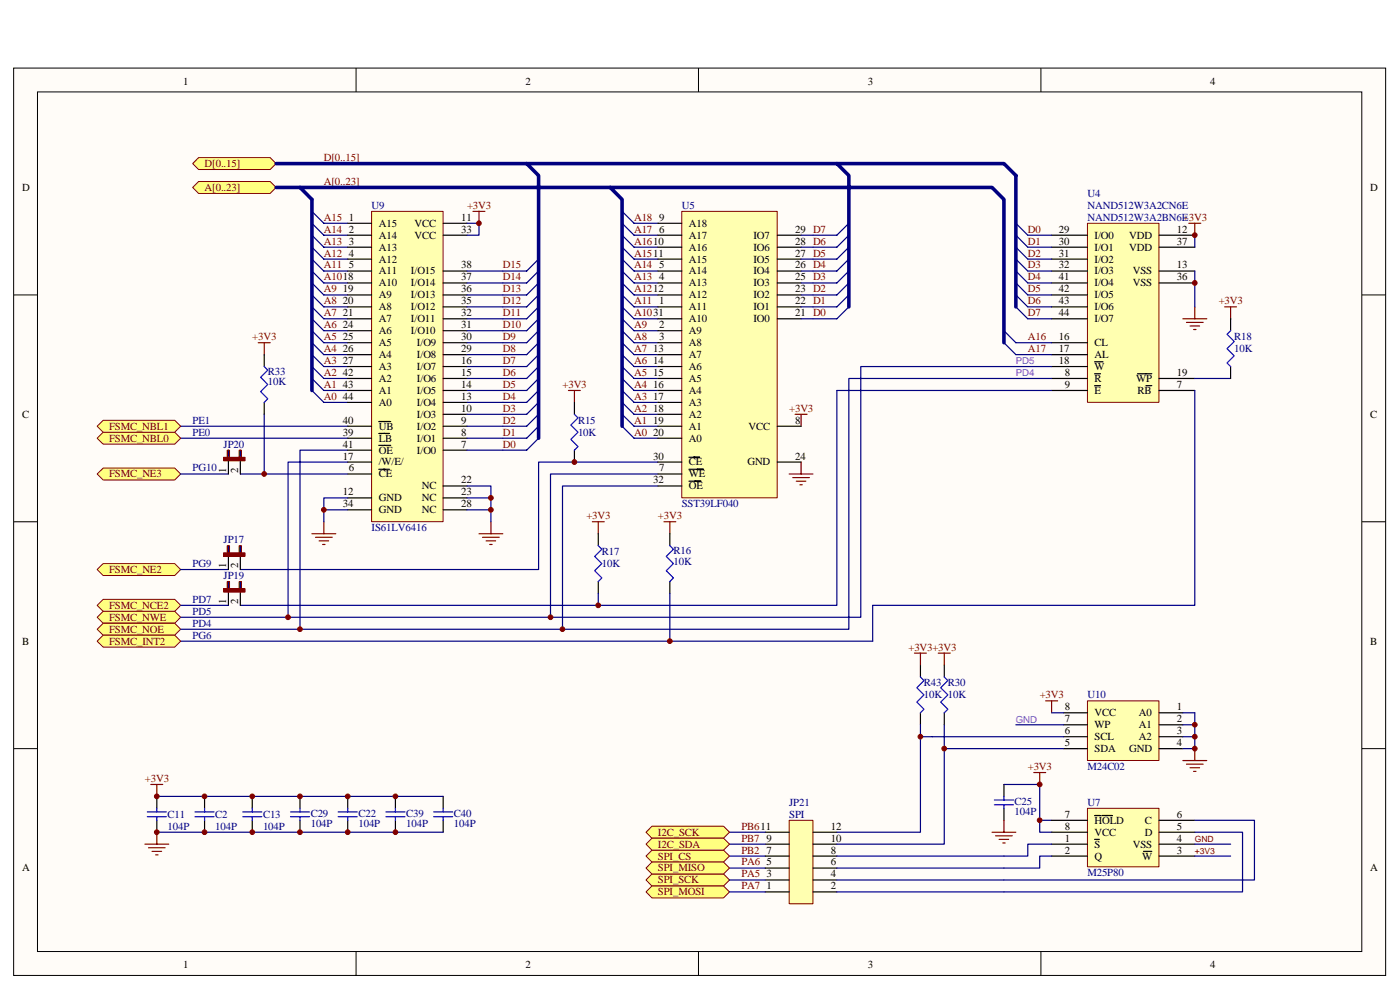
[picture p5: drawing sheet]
<svg xmlns="http://www.w3.org/2000/svg" width="420mm" height="297mm" viewBox="0 0 420 297" stroke-linecap="round" stroke-linejoin="round" font-family="sans-serif">
<path d="M4.1 20.4h411.8v272.3h-411.8z" fill="#fffcf8"/>
<g fill="none" stroke="#000" stroke-width=".3">
<path d="M4.1 20.4h411.8v272.3h-411.8zM11.2 27.6h397.5v257.9h-397.5zM106.9 20.4v7.2M209.6 20.4v7.2M312.4 20.4v7.2M4.1 88.5h7.1M408.7 88.5h7.2M4.1 156.5h7.1M408.7 156.5h7.2M4.1 224.6h7.1M408.7 224.6h7.2M106.9 285.5v7.2"/>
<path d="M209.6 285.5v7.2M312.4 285.5v7.2"/>
</g>
<g fill="none" stroke="#000080" stroke-width=".36">
<path d="M93.6 63.4l3.6 3.6h7.2M93.6 67l3.6 3.6h7.2M93.6 70.6l3.6 3.6h7.2M93.6 74.2l3.6 3.5h7.2M93.6 77.7l3.6 3.6h7.2M186.7 63.4l3.6 3.6h7.2M186.7 67l3.6 3.6h7.2M186.7 70.6l3.6 3.6h7.2M186.7 74.2l3.6 3.5h7.2M186.7 77.7l3.6 3.6h7.2M254.8 67l-3.6 3.6h-7.2M254.8 70.6l-3.6 3.6h-7.2"/>
<path d="M254.8 74.2l-3.6 3.5h-7.2M254.8 77.7l-3.6 3.6h-7.2M93.6 81.3l3.6 3.6h7.2M93.6 84.9l3.6 3.6h7.2M93.6 88.5l3.6 3.6h7.2M93.6 92.1l3.6 3.6h7.2M93.6 95.7l3.6 3.5h7.2M93.6 99.2l3.6 3.6h7.2M186.7 81.3l3.6 3.6h7.2M186.7 84.9l3.6 3.6h7.2M186.7 88.5l3.6 3.6h7.2M186.7 92.1l3.6 3.6h7.2"/>
<path d="M186.7 95.7l3.6 3.5h7.2M186.7 99.2l3.6 3.6h7.2M254.8 81.3l-3.6 3.6h-7.2M254.8 84.9l-3.6 3.6h-7.2M254.8 88.5l-3.6 3.6h-7.2M254.8 92.1l-3.6 3.6h-7.2M93.6 102.8l3.6 3.6h7.2M93.6 106.4l3.6 3.6h7.2M93.6 110l3.6 3.6h7.2M93.6 113.6l3.6 3.6h7.2M93.6 117.2l3.6 3.5h7.2M186.7 102.8l3.6 3.6h7.2"/>
<path d="M186.7 106.4l3.6 3.6h7.2M186.7 110l3.6 3.6h7.2M186.7 113.6l3.6 3.6h7.2M186.7 117.2l3.6 3.5h7.2M186.7 120.7l3.6 3.6h7.2M186.7 124.3l3.6 3.6h7.2M186.7 127.9l3.6 3.6h7.2"/>
</g>
<path d="M45.3 235.4h3.6M47.1 235.4v3.6" fill="none" stroke="#800000" stroke-width=".36"/>
<g fill="#ffff80" stroke="#800000" stroke-width=".3">
<path d="M57.8 56.2l1.8-1.7h21.5l1.8 1.7-1.8 1.8h-21.5z" fill-rule="evenodd"/>
<path d="M59.6 47.3h21.5l1.8 1.8-1.8 1.8h-21.5l-1.8-1.8z" fill-rule="evenodd"/>
</g>
<g fill="none" stroke="#000080" stroke-width=".36">
<path d="M161.6 77.7l-3.5 3.6h-7.2M161.6 81.3l-3.5 3.6h-7.2M161.6 84.9l-3.5 3.6h-7.2M161.6 88.5l-3.5 3.6h-7.2M161.6 92.1l-3.5 3.6h-7.2M161.6 95.7l-3.5 3.5h-7.2M161.6 99.2l-3.5 3.6h-7.2M161.6 102.8l-3.5 3.6h-7.2M161.6 106.4l-3.5 3.6h-7.2M161.6 110l-3.5 3.6h-7.2M161.6 113.6l-3.5 3.6h-7.2M161.6 117.2l-3.5 3.5h-7.2"/>
<path d="M161.6 120.7l-3.5 3.6h-7.2M161.6 124.3l-3.5 3.6h-7.2M161.6 127.9l-3.5 3.6h-7.2M161.6 131.5l-3.5 3.6h-7.2"/>
</g>
<path d="M93.6 59.8v57.4" fill="none" stroke="#000080" stroke-width="1.1"/>
<path d="M326.4 67h21.4v53.7h-21.4z" fill="#ffffb0"/>
<path d="M326.4 67h21.4v53.7h-21.4z" fill="none" stroke="#800000" stroke-width=".3"/>
<g fill="none" stroke="#000" stroke-width=".36">
<path d="M315.6 70.6h10.8M315.6 74.2h10.8M315.6 77.7h10.8M347.8 70.6h10.8M347.8 74.2h10.8M315.6 81.3h10.8M315.6 84.9h10.8M315.6 88.5h10.8M315.6 92.1h10.8M315.6 95.7h10.8M347.8 81.3h10.8M347.8 84.9h10.8"/>
<path d="M315.6 117.2h10.8M315.6 113.6h10.8M315.6 102.8h10.8M315.6 106.4h10.8M315.6 110h10.8M328.5 115.7h1.8M328.5 112.1h1.8M328.5 108.5h2.5M341.4 112.1h4.3M343.9 115.7h1.8M347.8 117.2h10.8M347.8 113.6h10.8"/>
</g>
<path d="M304.9 67l3.6 3.6h7.1M304.9 70.6l3.6 3.6h7.1M304.9 74.2l3.6 3.5h7.1M304.9 77.7l3.6 3.6h7.1M301.3 99.2l3.6 3.6h10.7M304.9 81.3l3.6 3.6h7.1M304.9 84.9l3.6 3.6h7.1M304.9 88.5l3.6 3.6h7.1M304.9 92.1l3.6 3.6h7.1M301.3 102.8l3.6 3.6" fill="none" stroke="#000080" stroke-width=".36"/>
<path d="M356.8 67h3.6M358.6 67v3.6M355 95.7h7.2M356.1 96.7h5M357.2 97.8h2.8M358.2 98.9h.7M358.6 92.1v3.6" fill="none" stroke="#800000" stroke-width=".36"/>
<g fill="#ffff80" stroke="#800000" stroke-width=".3">
<path d="M29.2 142.2l1.8-1.8h21.4l1.8 1.8-1.8 1.8h-21.4z" fill-rule="evenodd"/>
<path d="M29.2 170.9l1.8-1.8h21.4l1.8 1.8-1.8 1.8h-21.4z" fill-rule="evenodd"/>
<path d="M29.2 181.6l1.8-1.8h21.4l1.8 1.8-1.8 1.8h-21.4z" fill-rule="evenodd"/>
<path d="M29.2 185.2l1.8-1.8h21.4l1.8 1.8-1.8 1.8h-21.4z" fill-rule="evenodd"/>
<path d="M31 187h21.4l1.8 1.8-1.8 1.8h-21.4l-1.8-1.8z" fill-rule="evenodd"/>
</g>
<g fill="none" stroke="#000080" stroke-width=".36">
<path d="M358.6 70.6v3.6M358.6 81.3v10.8M251.2 117.2h64.4M304.9 106.4h10.7M315.6 110h-57.3v75.2h-204.1M315.6 113.6h-60.8v75.2h-200.6M358.6 117.2v64.4h-96.7M358.6 113.6h10.7M54.2 127.9h50.2M54.2 131.5h50.2M104.4 135.1h-14.4v53.7M104.4 138.6h-17.9v46.6"/>
<path d="M197.5 138.6h-35.9v32.3h-89.5M54.2 142.2h14.3M72.1 142.2h32.3M197.5 145.8h-28.7v43M197.5 142.2h-32.3v43M54.2 170.9h14.3M54.2 192.4h207.7M47.1 239h85.9"/>
</g>
<g fill="none" stroke="#000" stroke-width=".36">
<path d="M47.1 239v3.5M61.4 239v3.5M75.7 239v3.5M90 239v3.5M104.4 239v3.5M118.7 239v3.5M133 239v3.5M47.1 246.1v3.6M61.4 246.1v3.6M75.7 246.1v3.6M90 246.1v3.6M104.4 246.1v3.6"/>
<path d="M118.7 246.1v3.6M133 246.1v3.6"/>
</g>
<g fill="none" stroke="#00f" stroke-width=".36">
<path d="M44.2 243.6h5.7M44.2 245h5.7M47.1 242.5v1.1M47.1 245v1.1M58.5 243.6h5.8M58.5 245h5.8M61.4 242.5v1.1M61.4 245v1.1M72.8 243.6h5.8M72.8 245h5.8M75.7 242.5v1.1M75.7 245v1.1"/>
<path d="M87.2 243.6h5.7M87.2 245h5.7M90 242.5v1.1M90 245v1.1M101.5 243.6h5.7M101.5 245h5.7M104.4 242.5v1.1M104.4 245v1.1M115.8 243.6h5.7M115.8 245h5.7M118.7 242.5v1.1M118.7 245v1.1"/>
<path d="M130.1 243.6h5.8M130.1 245h5.8M133 242.5v1.1M133 245v1.1"/>
</g>
<g fill="none" stroke="#800000" stroke-width=".36">
<path d="M367.5 92.1h3.6M369.3 92.1v3.6M77.5 102.8h3.6M79.3 102.8v3.6M170.6 117.2h3.6M172.4 117.2v3.5M238.6 124.3h3.6M240.4 124.3v3.6M240.4 138.6v3.6M177.8 156.5h3.5M179.5 156.5v3.6M199.3 156.5h3.5"/>
<path d="M201 156.5v3.6M236.8 142.2h7.2M237.9 143.3h5M239 144.4h2.9M240.1 145.5h.7M43.5 253.3h7.1M44.6 254.4h5M45.6 255.4h2.9M46.7 256.5h.7M47.1 249.7v3.6"/>
</g>
<g fill="#ffff80" stroke="#800000" stroke-width=".3">
<path d="M31 129.7h21.4l1.8 1.8-1.8 1.8h-21.4l-1.8-1.8z" fill-rule="evenodd"/>
<path d="M29.2 127.9l1.8-1.8h21.4l1.8 1.8-1.8 1.8h-21.4z" fill-rule="evenodd"/>
<path d="M31 190.6h21.4l1.8 1.8-1.8 1.8h-21.4l-1.8-1.8z" fill-rule="evenodd"/>
</g>
<path d="M111.5 63.4h21.5v93.1h-21.5z" fill="#ffffb0"/>
<path d="M111.5 63.4h21.5v93.1h-21.5z" fill="none" stroke="#800000" stroke-width=".3"/>
<g fill="none" stroke="#000" stroke-width=".36">
<path d="M104.4 67h7.1M104.4 70.6h7.1M104.4 74.2h7.1M104.4 77.7h7.1M133 67h7.2M133 70.6h7.2M104.4 81.3h7.1M104.4 84.9h7.1M104.4 88.5h7.1M104.4 92.1h7.1M104.4 95.7h7.1M104.4 99.2h7.1"/>
<path d="M133 81.3h7.2M133 84.9h7.2M133 88.5h7.2M133 92.1h7.2M133 95.7h7.2M133 99.2h7.2M104.4 117.2h7.1M104.4 113.6h7.1M104.4 110h7.1M104.4 102.8h7.1M104.4 106.4h7.1M133 117.2h7.2"/>
<path d="M133 113.6h7.2M133 110h7.2M133 102.8h7.2M133 106.4h7.2M104.4 135.1h7.1M104.4 131.5h7.1M104.4 127.9h7.1M104.4 120.7h7.1M104.4 138.6h7.1M113.7 130h3.2M113.7 126.5h3.6M113.7 133.6h3.6"/>
<path d="M133 135.1h7.2M133 131.5h7.2M133 127.9h7.2M133 124.3h7.2M133 120.7h7.2M104.4 142.2h7.1M104.4 149.4h7.1M104.4 153h7.1M113.7 140.8h3.2M133 149.4h7.2M133 145.8h7.2M133 153h7.2"/>
</g>
<g fill="none" stroke="#000080" stroke-width=".36">
<path d="M140.2 99.2h10.7M140.2 95.7h10.7M140.2 92.1h10.7M140.2 88.5h10.7M140.2 84.9h10.7M140.2 81.3h10.7M140.2 117.2h10.7M140.2 113.6h10.7M140.2 110h10.7M140.2 106.4h10.7M140.2 102.8h10.7M79.3 124.3v17.9"/>
<path d="M140.2 135.1h10.7M140.2 131.5h10.7M140.2 127.9h10.7M140.2 124.3h10.7M140.2 120.7h10.7M97.2 153h7.2"/>
</g>
<path d="M142 63.4h3.5M143.8 63.4v3.6M97.2 156.5v3.6M93.6 160.1h7.2M94.7 161.2h5M95.8 162.3h2.8M96.8 163.4h.7" fill="none" stroke="#800000" stroke-width=".36"/>
<path d="M204.6 63.4h28.6v86h-28.6z" fill="#ffffb0"/>
<path d="M204.6 63.4h28.6v86h-28.6z" fill="none" stroke="#800000" stroke-width=".3"/>
<g fill="none" stroke="#000" stroke-width=".36">
<path d="M197.5 70.6h7.1M197.5 67h7.1M197.5 74.2h7.1M197.5 77.7h7.1M233.3 70.6h7.1M233.3 74.2h7.1M233.3 77.7h7.1M197.5 92.1h7.1M197.5 99.2h7.1M197.5 84.9h7.1M197.5 81.3h7.1M197.5 88.5h7.1"/>
<path d="M197.5 95.7h7.1M233.3 92.1h7.1M233.3 84.9h7.1M233.3 81.3h7.1M233.3 88.5h7.1M233.3 95.7h7.1M369.3 95.7v3.5M79.3 106.4v3.6M197.5 102.8h7.1M197.5 106.4h7.1M197.5 110h7.1M197.5 113.6h7.1"/>
<path d="M197.5 117.2h7.1M369.3 110v3.6M79.3 120.7v3.6M172.4 120.7v3.6M172.4 135.1v3.5M197.5 127.9h7.1M197.5 120.7h7.1M197.5 124.3h7.1M197.5 131.5h7.1M197.5 138.6h7.1M206.8 137.2h3.2M233.3 127.9h7.1"/>
<path d="M233.3 138.6h7.1M197.5 142.2h7.1M197.5 145.8h7.1M206.8 140.8h4.3M206.8 144.4h3.5M68.5 163.7v7.2M72.1 163.7v7.2M179.5 160.1v3.6M179.5 174.5v3.6M201 160.1v3.6M201 174.5v3.6"/>
</g>
<path d="M240.4 77.7h3.6M240.4 74.2h3.6M240.4 70.6h3.6M240.4 95.7h3.6M240.4 92.1h3.6M240.4 88.5h3.6M240.4 84.9h3.6M240.4 81.3h3.6M251.2 117.2v64.4h-179.1M47.1 249.7h85.9" fill="none" stroke="#000080" stroke-width=".36"/>
<path d="M369.3 99.2l-1.1 1.1 2.2 2.2-2.2 2.1 2.2 2.2-2.2 2.1 1.1 1.1M79.3 110l1.1 1.1-2.2 2.1 2.2 2.2-2.2 2.1 2.2 2.2-1.1 1M172.4 124.3l1.1 1.1-2.2 2.1 2.2 2.2-2.2 2.1 2.2 2.2-1.1 1.1M179.5 163.7l1.1 1.1-2.1 2.1 2.1 2.2-2.1 2.1 2.1 2.2-1.1 1.1M201 163.7l1.1 1.1-2.1 2.1 2.1 2.2-2.1 2.1 2.1 2.2-1.1 1.1" fill="none" stroke="#00f" stroke-width=".36"/>
<path d="M67.1 165.9h6.4v1h-6.4z" fill="#800000"/>
<path d="M67.1 165.9h6.4v1h-6.4z" fill="none" stroke="#800000" stroke-width=".3"/>
<path d="M68.2 163.7h.7v2.1h-.7z" fill="#000080"/>
<path d="M68.2 163.7h.7v2.1h-.7z" fill="none" stroke="#800000" stroke-width=".3"/>
<path d="M71.8 163.7h.7v2.1h-.7z" fill="#000080"/>
<path d="M71.8 163.7h.7v2.1h-.7z" fill="none" stroke="#800000" stroke-width=".3"/>
<path d="M68.5 135.1v7.1M72.1 135.1v7.1" fill="none" stroke="#000" stroke-width=".36"/>
<path d="M67.1 137.2h6.4v1.1h-6.4z" fill="#800000"/>
<path d="M67.1 137.2h6.4v1.1h-6.4z" fill="none" stroke="#800000" stroke-width=".3"/>
<path d="M68.2 135.1h.7v2.1h-.7z" fill="#000080"/>
<path d="M68.2 135.1h.7v2.1h-.7z" fill="none" stroke="#800000" stroke-width=".3"/>
<path d="M71.8 135.1h.7v2.1h-.7z" fill="#000080"/>
<path d="M71.8 135.1h.7v2.1h-.7z" fill="none" stroke="#800000" stroke-width=".3"/>
<path d="M179.5 178.1v3.5" fill="none" stroke="#000080" stroke-width=".36"/>
<path d="M68.5 174.5v7.1M72.1 174.5v7.1" fill="none" stroke="#000" stroke-width=".36"/>
<path d="M67.1 176.6h6.4v1.1h-6.4z" fill="#800000"/>
<path d="M67.1 176.6h6.4v1.1h-6.4z" fill="none" stroke="#800000" stroke-width=".3"/>
<path d="M68.2 174.5h.7v2.1h-.7z" fill="#000080"/>
<path d="M68.2 174.5h.7v2.1h-.7z" fill="none" stroke="#800000" stroke-width=".3"/>
<path d="M71.8 174.5h.7v2.1h-.7z" fill="#000080"/>
<path d="M71.8 174.5h.7v2.1h-.7z" fill="none" stroke="#800000" stroke-width=".3"/>
<path d="M140.2 145.8h7.1v7.2h-7.1M140.2 149.4h7.1M54.2 181.6h14.3M315.6 246.1h-3.6v3.6h3.6" fill="none" stroke="#000080" stroke-width=".36"/>
<path d="M147.3 156.5v3.6M143.8 160.1h7.1M144.8 161.2h5M145.9 162.3h2.8M147 163.4h.7M310.2 231.8h3.6M312 231.8v3.6M297.7 249.7h7.2M298.8 250.8h5M299.9 251.8h2.8M300.9 252.9h.8M301.3 246.1v3.6" fill="none" stroke="#800000" stroke-width=".36"/>
<path d="M301.3 235.4v3.6M301.3 242.5v3.6" fill="none" stroke="#000" stroke-width=".36"/>
<path d="M301.3 239v1M298.4 240h5.8M298.4 241.5h5.8M301.3 241.5v1" fill="none" stroke="#00f" stroke-width=".36"/>
<path d="M326.4 242.5h21.4v17.6h-21.4z" fill="#ffffb0"/>
<path d="M326.4 242.5h21.4v17.6h-21.4z" fill="none" stroke="#800000" stroke-width=".3"/>
<path d="M315.6 246.1h10.8M315.6 249.7h10.8M315.6 253.3h10.8M315.6 256.9h10.8M328.5 244.7h1.8M328.5 251.8h1.4M330.7 244.7h3.2M343.2 255.4h2.5M347.8 246.1h10.8M347.8 249.7h10.8M347.8 253.3h10.8M347.8 256.9h10.8" fill="none" stroke="#000" stroke-width=".36"/>
<path d="M312 235.4v10.7M218.9 256.9h10.8M218.9 260.5h10.8" fill="none" stroke="#000080" stroke-width=".36"/>
<g fill="#ffff80" stroke="#800000" stroke-width=".3">
<path d="M193.9 256.9l1.8-1.8h21.4l1.8 1.8-1.8 1.8h-21.4z" fill-rule="evenodd"/>
<path d="M195.7 262.2h21.4l1.8 1.8-1.8 1.8h-21.4l-1.8-1.8z" fill-rule="evenodd"/>
<path d="M195.7 258.7h21.4l1.8 1.8-1.8 1.7h-21.4l-1.8-1.7z" fill-rule="evenodd"/>
<path d="M195.7 265.8h21.4l1.8 1.8-1.8 1.8h-21.4l-1.8-1.8z" fill-rule="evenodd"/>
</g>
<path d="M358.6 249.7h14.3v17.9h-71.6M358.6 246.1h17.9v17.9h-75.2" fill="none" stroke="#000080" stroke-width=".36"/>
<path d="M236.9 246.1h7.1v25.1h-7.1z" fill="#ffffb0"/>
<path d="M236.8 246.1h7.2v25.1h-7.2z" fill="none" stroke="#800000" stroke-width=".3"/>
<path d="M229.7 256.9h7.1M229.7 253.3h7.1M229.7 249.7h7.1M244 256.9h7.2M244 253.3h7.2M244 249.7h7.2M229.7 267.6h7.1M229.7 264h7.1M229.7 260.5h7.1M244 267.6h7.2M244 264h7.2M244 260.5h7.2" fill="none" stroke="#000" stroke-width=".36"/>
<path d="M301.3 235.4h10.7M315.6 256.9h-3.6v3.6h-10.7M315.6 253.3h-7.1v3.6h-7.2M358.6 253.3h10.7M358.6 256.9h10.7M218.9 267.6h10.8M218.9 264h10.8" fill="none" stroke="#000080" stroke-width=".36"/>
<path d="M326.4 210.3h21.4v17.9h-21.4z" fill="#ffffb0"/>
<path d="M326.4 210.3h21.4v17.9h-21.4z" fill="none" stroke="#800000" stroke-width=".3"/>
<path d="M276.2 199.5v3.6M283.4 199.5v3.6M276.2 213.9v3.6M283.4 213.9v3.6M319.2 213.9h7.2M319.2 217.5h7.2M347.8 213.9h7.2M347.8 217.5h7.2M319.2 221h7.2M319.2 224.6h7.2M347.8 221h7.2M347.8 224.6h7.2" fill="none" stroke="#000" stroke-width=".36"/>
<path d="M276.2 217.5v3.5M283.4 217.5v7.1M358.6 213.9v10.7M283.4 224.6v28.7h-32.2M283.4 224.6h35.8M319.2 221h-43v28.7h-25M218.9 249.7h10.8M218.9 253.3h10.8M251.2 256.9h50.1M251.2 267.6h50.1M251.2 264h50.1M251.2 260.5h50.1" fill="none" stroke="#000080" stroke-width=".36"/>
<path d="M274.4 196h3.6M276.2 196v3.5M281.6 196h3.6M283.4 196v3.5M313.8 210.3h3.6M315.6 210.3v3.6M355 228.2h7.2M356.1 229.3h5M357.2 230.4h2.8M358.2 231.4h.7M358.6 224.6v3.6" fill="none" stroke="#800000" stroke-width=".36"/>
<path d="M276.2 203.1l1.1 1.1-2.1 2.2 2.1 2.1-2.1 2.2 2.1 2.1-1.1 1.1M283.4 203.1l1.1 1.1-2.2 2.2 2.2 2.1-2.2 2.2 2.2 2.1-1.1 1.1" fill="none" stroke="#00f" stroke-width=".36"/>
<g fill="#ffff80" stroke="#800000" stroke-width=".3">
<path d="M195.7 247.9h21.4l1.8 1.8-1.8 1.8h-21.4l-1.8-1.8z" fill-rule="evenodd"/>
<path d="M195.7 251.5h21.4l1.8 1.8-1.8 1.8h-21.4l-1.8-1.8z" fill-rule="evenodd"/>
</g>
<path d="M140.2 67h3.6v3.6h-3.6M104.4 149.4h-7.2v7.1M147.3 153v3.5M201 178.1v14.3M261.9 181.6v10.8M304.9 217.5h14.3M315.6 213.9h3.6M355 217.5h3.6M355 213.9h3.6M355 221h3.6M355 224.6h3.6" fill="none" stroke="#000080" stroke-width=".36"/>
<path d="M82.9 49.1h218.4l3.6 3.6v39.4M82.9 56.2h214.8l3.6 3.6v43M90 56.2l3.6 3.6M158.1 49.1l3.5 3.6v78.8M183.1 56.2l3.6 3.6v68.1M251.2 49.1l3.6 3.6v39.4" fill="none" stroke="#000080" stroke-width="1.1"/>
<g fill="#800000" stroke="#800000" stroke-width=".3">
<circle cx="47" cy="238.9" r=".71"/>
<circle cx="358.6" cy="70.6" r=".7"/>
<circle cx="358.6" cy="84.9" r=".7"/>
<circle cx="168.8" cy="188.8" r=".7"/>
<circle cx="165.2" cy="185.2" r=".7"/>
<circle cx="90" cy="188.8" r=".71"/>
<circle cx="86.4" cy="185.2" r=".71"/>
<circle cx="104.3" cy="249.7" r=".71"/>
<circle cx="104.3" cy="238.9" r=".71"/>
<circle cx="118.7" cy="238.9" r=".7"/>
<circle cx="118.7" cy="249.7" r=".7"/>
<circle cx="61.4" cy="249.7" r=".71"/>
<circle cx="61.4" cy="238.9" r=".71"/>
<circle cx="47" cy="249.7" r=".71"/>
<circle cx="90" cy="249.7" r=".71"/>
<circle cx="90" cy="238.9" r=".71"/>
<circle cx="75.7" cy="249.7" r=".7"/>
<circle cx="75.7" cy="238.9" r=".7"/>
<circle cx="143.7" cy="67" r=".7"/>
<circle cx="79.3" cy="142.2" r=".7"/>
<circle cx="97.2" cy="153" r=".7"/>
<circle cx="172.4" cy="138.6" r=".71"/>
<circle cx="179.5" cy="181.6" r=".71"/>
<circle cx="147.3" cy="153" r=".71"/>
<circle cx="147.3" cy="149.4" r=".71"/>
<circle cx="312" cy="235.4" r=".71"/>
<circle cx="312" cy="246.1" r=".71"/>
<circle cx="358.6" cy="224.6" r=".7"/>
<circle cx="283.4" cy="224.6" r=".71"/>
<circle cx="276.2" cy="221" r=".7"/>
<circle cx="201" cy="192.4" r=".71"/>
<circle cx="358.6" cy="217.4" r=".7"/>
<circle cx="358.6" cy="221" r=".7"/>
</g>
<g font-size="3.2">
<text x="54.9" y="25.4">1</text>
<text x="157.7" y="25.4">2</text>
<text x="260.5" y="25.4">3</text>
<text x="363.2" y="25.4">4</text>
<text x="6.6" y="57.3">D</text>
<text x="411.2" y="57.3">D</text>
<text x="104.7" y="66.2">1</text>
<text x="104.7" y="69.8">2</text>
<text x="113.7" y="68">A15</text>
<text x="113.7" y="71.6">A14</text>
<text x="124.4" y="68">VCC</text>
<text x="124.4" y="71.6">VCC</text>
<text x="138.4" y="66.2">11</text>
<text x="138.4" y="69.8">33</text>
<text x="197.8" y="69.8">6</text>
<text x="197.8" y="66.2">9</text>
<text x="206.8" y="71.6">A17</text>
<text x="206.8" y="68">A18</text>
<text x="226.1" y="71.6">IO7</text>
<text x="238.6" y="69.8">29 D7</text>
<text x="317.8" y="69.8">29</text>
<text x="328.5" y="71.6">I/O0</text>
<text x="338.9" y="71.6">VDD</text>
<text x="353.2" y="69.8">12</text>
<text x="104.7" y="73.4">3</text>
<text x="104.7" y="77">4</text>
<text x="113.7" y="75.2">A13</text>
<text x="206.8" y="75.2">A16</text>
<text x="226.1" y="75.2">IO6</text>
<text x="238.6" y="77">27 D5</text>
<text x="238.6" y="73.4">28 D6</text>
<text x="317.8" y="73.4">30</text>
<text x="317.8" y="77">31</text>
<text x="328.5" y="75.2">I/O1</text>
<text x="338.9" y="75.2">VDD</text>
<text x="353.2" y="73.4">37</text>
<text x="104.7" y="80.6">5</text>
<text x="113.7" y="78.8">A12</text>
<text x="113.7" y="82.3">A11</text>
<text x="123.3" y="82.3">I/O15</text>
<text x="138.4" y="80.6">38</text>
<text x="197.8" y="80.6">5</text>
<text x="206.8" y="82.3">A14</text>
<text x="206.8" y="78.8">A15</text>
<text x="226.1" y="82.3">IO4</text>
<text x="226.1" y="78.8">IO5</text>
<text x="238.6" y="80.6">26 D4</text>
<text x="317.8" y="80.6">32</text>
<text x="328.5" y="78.8">I/O2</text>
<text x="328.5" y="82.3">I/O3</text>
<text x="340" y="82.3">VSS</text>
<text x="353.2" y="80.6">13</text>
<text x="102.9" y="87.7">19</text>
<text x="113.7" y="85.9">A10</text>
<text x="113.7" y="89.5">A9</text>
<text x="123.3" y="89.5">I/O13</text>
<text x="123.3" y="85.9">I/O14</text>
<text x="138.4" y="87.7">36</text>
<text x="138.4" y="84.1">37</text>
<text x="197.8" y="84.1">4</text>
<text x="206.8" y="85.9">A13</text>
<text x="206.8" y="89.5">A12</text>
<text x="226.1" y="89.5">IO2</text>
<text x="226.1" y="85.9">IO3</text>
<text x="238.6" y="87.7">23 D2</text>
<text x="238.6" y="84.1">25 D3</text>
<text x="317.8" y="84.1">41</text>
<text x="317.8" y="87.7">42</text>
<text x="328.5" y="85.9">I/O4</text>
<text x="328.5" y="89.5">I/O5</text>
<text x="340" y="85.9">VSS</text>
<text x="353.2" y="84.1">36</text>
<text x="102.9" y="91.3">20</text>
<text x="102.9" y="94.9">21</text>
<text x="113.7" y="93.1">A8</text>
<text x="123.3" y="93.1">I/O12</text>
<text x="138.4" y="94.9">32</text>
<text x="138.4" y="91.3">35</text>
<text x="197.8" y="91.3">1</text>
<text x="206.8" y="93.1">A11</text>
<text x="226.1" y="93.1">IO1</text>
<text x="238.6" y="94.9">21 D0</text>
<text x="238.6" y="91.3">22 D1</text>
<text x="317.8" y="91.3">43</text>
<text x="317.8" y="94.9">44</text>
<text x="328.5" y="93.1">I/O6</text>
<text x="102.9" y="98.5">24</text>
<text x="113.7" y="96.7">A7</text>
<text x="113.7" y="100.3">A6</text>
<text x="123.3" y="100.3">I/O10</text>
<text x="123.3" y="96.7">I/O11</text>
<text x="138.4" y="98.5">31</text>
<text x="197.8" y="98.5">2</text>
<text x="206.8" y="100.3">A9</text>
<text x="206.8" y="96.7">A10</text>
<text x="226.1" y="96.7">IO0</text>
<text x="328.5" y="96.7">I/O7</text>
<text x="102.9" y="102">25</text>
<text x="102.9" y="105.6">26</text>
<text x="113.7" y="103.8">A5</text>
<text x="113.7" y="107.4">A4</text>
<text x="125.1" y="107.4">I/O8</text>
<text x="125.1" y="103.8">I/O9</text>
<text x="138.4" y="105.6">29</text>
<text x="138.4" y="102">30</text>
<text x="196" y="105.6">13</text>
<text x="197.8" y="102">3</text>
<text x="206.8" y="103.8">A8</text>
<text x="206.8" y="107.4">A7</text>
<text x="317.8" y="102">16</text>
<text x="317.8" y="105.6">17</text>
<text x="328.5" y="103.8">CL</text>
<text x="328.5" y="107.4">AL</text>
<text x="102.9" y="109.2">27</text>
<text x="102.9" y="112.8">42</text>
<text x="113.7" y="111">A3</text>
<text x="125.1" y="111">I/O7</text>
<text x="138.4" y="112.8">15</text>
<text x="138.4" y="109.2">16</text>
<text x="196" y="109.2">14</text>
<text x="196" y="112.8">15</text>
<text x="206.8" y="111">A6</text>
<text x="317.8" y="109.2">18</text>
<text x="319.5" y="112.8">8</text>
<text x="328.5" y="111">W</text>
<text x="353.2" y="112.8">19</text>
<text x="102.9" y="116.4">43</text>
<text x="102.9" y="120">44</text>
<text x="113.7" y="114.6">A2</text>
<text x="113.7" y="118.2">A1</text>
<text x="125.1" y="118.2">I/O5</text>
<text x="125.1" y="114.6">I/O6</text>
<text x="138.4" y="120">13</text>
<text x="138.4" y="116.4">14</text>
<text x="196" y="116.4">16</text>
<text x="196" y="120">17</text>
<text x="206.8" y="114.6">A5</text>
<text x="206.8" y="118.2">A4</text>
<text x="319.5" y="116.4">9</text>
<text x="328.5" y="114.6">R</text>
<text x="328.5" y="118.2">E</text>
<text x="341" y="114.6">WP</text>
<text x="341.4" y="118.2">RB</text>
<text x="353.2" y="116.4">7</text>
<text x="6.6" y="125.3">C</text>
<text x="113.7" y="121.8">A0</text>
<text x="125.1" y="125.3">I/O3</text>
<text x="125.1" y="121.8">I/O4</text>
<text x="138.4" y="123.5">10</text>
<text x="196" y="123.5">18</text>
<text x="206.8" y="121.8">A3</text>
<text x="206.8" y="125.3">A2</text>
<text x="411.2" y="125.3">C</text>
<text x="102.9" y="130.7">39</text>
<text x="102.9" y="127.1">40</text>
<text x="113.7" y="128.9">UB</text>
<text x="125.1" y="128.9">I/O2</text>
<text x="138.4" y="130.7">8</text>
<text x="138.4" y="127.1">9</text>
<text x="196" y="127.1">19</text>
<text x="196" y="130.7">20</text>
<text x="206.8" y="128.9">A1</text>
<text x="224.7" y="128.9">VCC</text>
<text x="238.6" y="127.1">8</text>
<text x="102.9" y="137.9">17</text>
<text x="102.9" y="134.3">41</text>
<text x="113.7" y="132.5">LB</text>
<text x="113.7" y="136.1">OE</text>
<text x="125.1" y="136.1">I/O0</text>
<text x="125.1" y="132.5">I/O1</text>
<text x="138.4" y="134.3">7</text>
<text x="196" y="137.9">30</text>
<text x="206.8" y="132.5">A0</text>
<text x="238.6" y="137.9">24</text>
<text x="67.9" y="141.9" transform="rotate(-90 67.9 141.9)">1</text>
<text x="71.5" y="141.9" transform="rotate(-90 71.5 141.9)">2</text>
<text x="104.7" y="141.5">6</text>
<text x="113.7" y="143.3">CE</text>
<text x="113.7" y="139.7">/W/E/</text>
<text x="197.8" y="141.5">7</text>
<text x="206.8" y="143.3">WE</text>
<text x="206.8" y="139.7">CE</text>
<text x="224.3" y="139.7">GND</text>
<text x="102.9" y="148.6">12</text>
<text x="126.6" y="146.8">NC</text>
<text x="138.4" y="145">22</text>
<text x="138.4" y="148.6">23</text>
<text x="196" y="145">32</text>
<text x="206.8" y="146.8">OE</text>
<text x="102.9" y="152.2">34</text>
<text x="113.7" y="150.4">GND</text>
<text x="113.7" y="154">GND</text>
<text x="126.6" y="150.4">NC</text>
<text x="126.6" y="154">NC</text>
<text x="138.4" y="152.2">28</text>
<text x="67.9" y="170.5" transform="rotate(-90 67.9 170.5)">1</text>
<text x="71.5" y="170.5" transform="rotate(-90 71.5 170.5)">2</text>
<text x="67.9" y="181.3" transform="rotate(-90 67.9 181.3)">1</text>
<text x="71.5" y="181.3" transform="rotate(-90 71.5 181.3)">2</text>
<text x="6.6" y="193.4">B</text>
<text x="411.2" y="193.4">B</text>
<text x="319.5" y="213.1">8</text>
<text x="328.5" y="214.9">VCC</text>
<text x="341.7" y="214.9">A0</text>
<text x="353.2" y="213.1">1</text>
<text x="319.5" y="220.3">6</text>
<text x="319.5" y="216.7">7</text>
<text x="328.5" y="218.5">WP</text>
<text x="341.7" y="218.5">A1</text>
<text x="353.2" y="216.7">2</text>
<text x="353.2" y="220.3">3</text>
<text x="319.5" y="223.9">5</text>
<text x="328.5" y="225.6">SDA</text>
<text x="328.5" y="222.1">SCL</text>
<text x="338.9" y="225.6">GND</text>
<text x="341.7" y="222.1">A2</text>
<text x="353.2" y="223.9">4</text>
<text x="319.5" y="245.3">7</text>
<text x="353.2" y="245.3">6</text>
<text x="249.4" y="248.9">12</text>
<text x="319.5" y="248.9">8</text>
<text x="328.5" y="247.1">HOLD</text>
<text x="328.5" y="250.7">VCC</text>
<text x="343.5" y="250.7">D</text>
<text x="343.5" y="247.1">C</text>
<text x="353.2" y="248.9">5</text>
<text x="230" y="256.1">7</text>
<text x="230" y="252.5">9</text>
<text x="249.4" y="256.1">8</text>
<text x="249.4" y="252.5">10</text>
<text x="319.5" y="252.5">1</text>
<text x="319.5" y="256.1">2</text>
<text x="328.5" y="254.3">S</text>
<text x="328.5" y="257.9">Q</text>
<text x="340" y="254.3">VSS</text>
<text x="342.8" y="257.9">W</text>
<text x="353.2" y="252.5">4</text>
<text x="353.2" y="256.1">3</text>
<text x="6.6" y="261.5">A</text>
<text x="230" y="263.3">3</text>
<text x="230" y="259.7">5</text>
<text x="249.4" y="263.3">4</text>
<text x="249.4" y="259.7">6</text>
<text x="411.2" y="261.5">A</text>
<text x="230" y="266.8">1</text>
<text x="249.4" y="266.8">2</text>
<text x="54.9" y="290.5">1</text>
<text x="157.7" y="290.5">2</text>
<text x="260.5" y="290.5">3</text>
<text x="363.2" y="290.5">4</text>
</g>
<g font-size="3.2" fill="#800000">
<text x="61.4" y="50.1">D[0..15]</text>
<text x="97.2" y="48.3">D[0..15]</text>
<text x="61.4" y="57.3">A[0..23]</text>
<text x="97.2" y="55.5">A[0..23]</text>
<text x="140.2" y="62.7">+3V3</text>
<text x="97.2" y="69.8">A14</text>
<text x="97.2" y="66.2">A15</text>
<text x="190.3" y="69.8">A17</text>
<text x="190.3" y="66.2">A18</text>
<text x="308.4" y="69.8">D0</text>
<text x="355" y="66.2">+3V3</text>
<text x="97.2" y="77">A12</text>
<text x="97.2" y="73.4">A13</text>
<text x="190.3" y="77">A1511</text>
<text x="190.3" y="73.4">A1610</text>
<text x="308.5" y="73.4">D1</text>
<text x="308.5" y="77">D2</text>
<text x="97.2" y="80.6">A11</text>
<text x="150.9" y="80.6">D15</text>
<text x="190.3" y="80.6">A14</text>
<text x="308.5" y="80.6">D3</text>
<text x="97.2" y="87.7">A9</text>
<text x="97.2" y="84.1">A1018</text>
<text x="150.9" y="87.7">D13</text>
<text x="150.9" y="84.1">D14</text>
<text x="190.3" y="87.7">A1212</text>
<text x="190.3" y="84.1">A13</text>
<text x="308.5" y="84.1">D4</text>
<text x="308.5" y="87.7">D5</text>
<text x="97.2" y="94.9">A7</text>
<text x="97.2" y="91.3">A8</text>
<text x="150.9" y="94.9">D11</text>
<text x="150.9" y="91.3">D12</text>
<text x="190.3" y="94.9">A1031</text>
<text x="190.3" y="91.3">A11</text>
<text x="308.5" y="91.3">D6</text>
<text x="308.5" y="94.9">D7</text>
<text x="365.7" y="91.3">+3V3</text>
<text x="97.2" y="98.5">A6</text>
<text x="150.9" y="98.5">D10</text>
<text x="190.3" y="98.5">A9</text>
<text x="75.7" y="102">+3V3</text>
<text x="97.2" y="105.6">A4</text>
<text x="97.2" y="102">A5</text>
<text x="150.9" y="105.6">D8</text>
<text x="150.9" y="102">D9</text>
<text x="190.3" y="105.6">A7</text>
<text x="190.3" y="102">A8</text>
<text x="308.5" y="102">A16</text>
<text x="308.5" y="105.6">A17</text>
<text x="97.2" y="112.8">A2</text>
<text x="97.2" y="109.2">A3</text>
<text x="150.9" y="112.8">D6</text>
<text x="150.9" y="109.2">D7</text>
<text x="190.3" y="112.8">A5</text>
<text x="190.3" y="109.2">A6</text>
<text x="97.2" y="116.4">A1</text>
<text x="97.2" y="120">A0</text>
<text x="150.9" y="120">D4</text>
<text x="150.9" y="116.4">D5</text>
<text x="168.8" y="116.4">+3V3</text>
<text x="190.3" y="120">A3</text>
<text x="190.3" y="116.4">A4</text>
<text x="150.9" y="123.5">D3</text>
<text x="190.3" y="123.5">A2</text>
<text x="236.8" y="123.5">+3V3</text>
<text x="32.7" y="128.9">FSMC_NBL1</text>
<text x="150.9" y="130.7">D1</text>
<text x="150.9" y="127.1">D2</text>
<text x="190.3" y="127.1">A1</text>
<text x="190.3" y="130.7">A0</text>
<text x="32.7" y="132.5">FSMC_NBL0</text>
<text x="150.9" y="134.3">D0</text>
<text x="32.7" y="143.3">FSMC_NE3</text>
<text x="176" y="155.8">+3V3</text>
<text x="197.5" y="155.8">+3V3</text>
<text x="32.7" y="171.9">FSMC_NE2</text>
<text x="32.7" y="182.6">FSMC_NCE2</text>
<text x="32.7" y="186.2">FSMC_NWE</text>
<text x="32.7" y="189.8">FSMC_NOE</text>
<text x="32.7" y="193.4">FSMC_INT2</text>
<text x="272.6" y="195.2">+3V3+3V3</text>
<text x="312" y="209.5">+3V3</text>
<text x="308.5" y="231">+3V3</text>
<text x="43.5" y="234.6">+3V3</text>
<text x="197.5" y="250.7">I2C_SCK</text>
<text x="222.5" y="248.9">PB611</text>
<text x="197.5" y="257.9">SPI_CS</text>
<text x="197.5" y="254.3">I2C_SDA</text>
<text x="222.5" y="256.1">PB2</text>
<text x="222.5" y="252.5">PB7</text>
<text x="197.5" y="261.5">SPI_MISO</text>
<text x="222.5" y="263.3">PA5</text>
<text x="222.5" y="259.7">PA6</text>
<text x="197.5" y="265">SPI_SCK</text>
<text x="197.5" y="268.6">SPI_MOSI</text>
<text x="222.5" y="266.8">PA7</text>
</g>
<g font-size="3.2" fill="#000080">
<text x="326.4" y="59.1">U4</text>
<text x="111.5" y="62.7">U9</text>
<text x="204.6" y="62.7">U5</text>
<text x="326.4" y="62.7">NAND512W3A2CN6E</text>
<text x="370.4" y="102">R18</text>
<text x="370.4" y="105.6">10K</text>
<text x="80.4" y="112.4">R33</text>
<text x="80.4" y="115.7">10K</text>
<text x="173.5" y="127.1">R15</text>
<text x="173.5" y="130.7">10K</text>
<text x="67.1" y="134.3">JP20</text>
<text x="204.6" y="152.2">SST39LF040</text>
<text x="111.5" y="159.4">IS61LV6416</text>
<text x="67.1" y="163">JP17</text>
<text x="180.6" y="166.5">R17</text>
<text x="202.1" y="166.2">R16</text>
<text x="67.1" y="173.7">JP19</text>
<text x="180.6" y="170.1">10K</text>
<text x="202.1" y="169.4">10K</text>
<text x="277.3" y="206">R43 R30</text>
<text x="277.3" y="209.5">10K 10K</text>
<text x="326.4" y="209.5">U10</text>
<text x="326.4" y="231">M24C02</text>
<text x="50.3" y="245.3">C11</text>
<text x="64.6" y="245.3">C2</text>
<text x="78.9" y="245.3">C13</text>
<text x="93.2" y="245">C29</text>
<text x="107.6" y="245">C22</text>
<text x="121.9" y="245">C39</text>
<text x="136.2" y="245">C40</text>
<text x="236.8" y="241.8">JP21</text>
<text x="236.8" y="245.3">SPI</text>
<text x="304.5" y="241.4">C25</text>
<text x="304.5" y="244.6">104P</text>
<text x="326.4" y="241.8">U7</text>
<text x="50.3" y="248.9">104P</text>
<text x="64.6" y="248.9">104P</text>
<text x="78.9" y="248.9">104P</text>
<text x="93.2" y="248.2">104P</text>
<text x="107.6" y="248.2">104P</text>
<text x="121.9" y="248.2">104P</text>
<text x="136.2" y="248.2">104P</text>
<text x="326.4" y="262.9">M25P80</text>
</g>
<g font-size="3.2" fill="#0c0087">
<text x="326.4" y="66.2">NAND512W3A2BN6E</text>
<text x="57.8" y="127.1">PE1</text>
<text x="57.8" y="130.7">PE0</text>
<text x="57.8" y="141.5">PG10</text>
<text x="57.8" y="170.1">PG9</text>
<text x="57.8" y="184.4">PD5</text>
<text x="57.8" y="180.9">PD7</text>
<text x="57.8" y="188">PD4</text>
</g>
<text font-size="3.2" fill="#11037e" x="57.8" y="191.6">PG6</text>
<g font-size="2.9" fill="#8a20db">
<text x="304.9" y="109.3">PD5</text>
<text x="304.9" y="112.9">PD4</text>
<text x="304.9" y="216.8">GND</text>
</g>
<g font-size="2.6" fill="#800000">
<text x="358.6" y="252.7">GND</text>
<text x="358.6" y="256.3">+3V3</text>
</g>
</svg>
